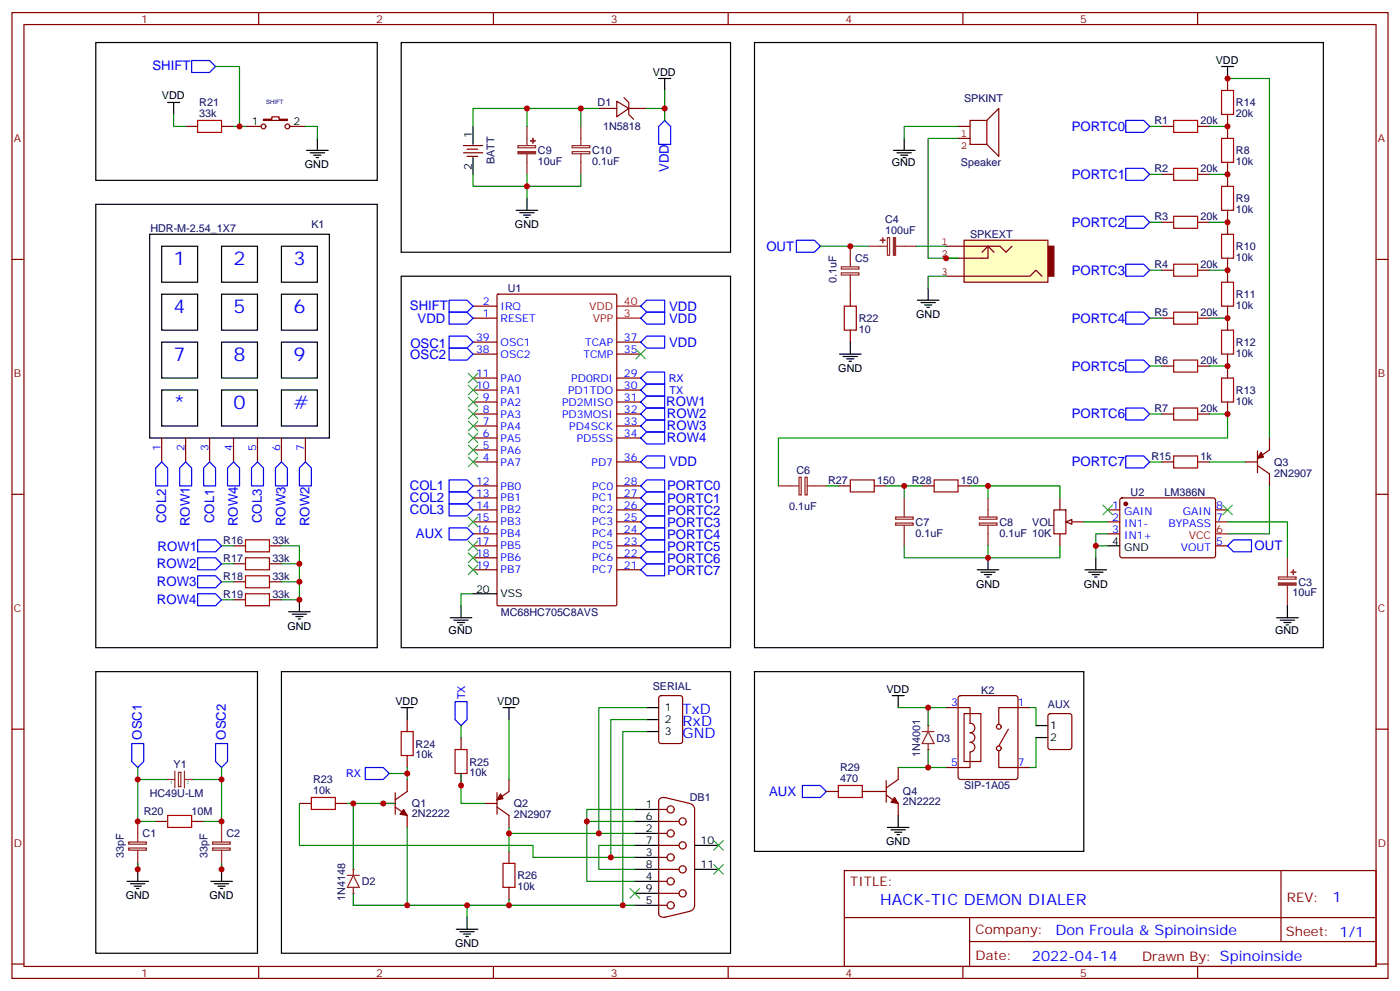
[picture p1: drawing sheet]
<svg xmlns="http://www.w3.org/2000/svg" width="412mm" height="292mm" viewBox="0 0 412 292" stroke-linecap="round" stroke-linejoin="round" font-family="sans-serif">
<g fill="none" stroke="#870000" stroke-width=".35">
<path d="M3.5 3.7h405.4v284.3h-405.4zM7.1 7.2h398.2v277.3h-398.2zM76.2 3.7v3.5M145.3 3.7v3.5M214.5 3.7v3.5M283.6 3.7v3.5M352.8 3.7v3.5M54.7 37.2h3.5M65.3 37.2h3.5M72.3 37.2h4.6M77.6 35.1h2.5v-.7h2.1v.7h2.5v.4h-7.1zM85.4 37.2h4.6"/>
<path d="M342.2 37.2h3.5M352.8 37.2h3.5M361.6 23.1v3.5M361.6 33.7v7M342.2 51.3h3.5M352.8 51.3h3.5M361.6 47.8v7.1M3.5 76.4h3.6M342.2 65.4h3.5M342.2 79.6h3.5M352.8 65.4h3.5M352.8 79.6h3.5"/>
<path d="M361.6 61.9v7.1M361.6 76v7.1M405.3 76.4h3.6M139.3 93.7h7.1M139.3 90.1h7.1M146.5 86.8l.3-.2h34.5l.3 .2 .1 91.2-.2 .3h-34.7l-.3-.2zM342.2 93.7h3.5M352.8 93.7h3.5M361.6 90.1v7.1M139.3 111.3h7.1M139.3 114.8h7.1M139.3 118.4h7.1"/>
<path d="M139.3 104.2h7.1M139.3 100.7h7.1M181.7 111.3h7M181.7 114.8h7M181.7 118.4h7M181.7 104.2h7M181.7 100.7h7M342.2 107.8h3.5M352.8 107.8h3.5M361.6 104.2v7.1M361.6 118.4v3.5M47.6 128.9v7.1"/>
<path d="M54.7 128.9v7.1M61.7 128.9v7.1M68.8 128.9v7.1M75.8 128.9v7.1M82.9 128.9v7.1M90 128.9v7.1M139.3 125.4h7.1M139.3 136h7.1M139.3 132.5h7.1M139.3 121.9h7.1M139.3 128.9h7.1M181.7 125.4h7"/>
<path d="M181.7 136h7M181.7 121.9h7M181.7 128.9h7M342.2 136h3.5M342.2 121.9h3.5M352.8 136h3.5M352.8 121.9h3.5M366.9 136h3.5M370.4 137.1l3.5 2.4v3.6M370.4 132.8v6.4M373.9 128.9v3.6l-3.5 2.4M3.5 145.5h3.6"/>
<path d="M139.3 143.1h7.1M139.3 146.6h7.1M139.3 150.1h7.1M139.3 153.6h7.1M139.3 157.2h7.1M181.7 143.1h7M181.7 146.6h7M181.7 150.1h7M181.7 153.6h7M181.7 157.2h7M326.3 150.1h3.5M326.3 153.6h3.5"/>
<path d="M326.3 157.2h3.5M330.1 146.8l.5-.2h27l.5 .7-.1 16.5-.6 .4h-27.1l-.5-.7v-16.2zM358.1 150.1h3.5M358.1 153.6h3.5M405.3 145.5h3.6M68.8 160.7h3.5M68.8 166h3.5M68.8 171.3h3.5M68.8 176.6h3.5M79.4 160.7h3.5M79.4 166h3.5M79.4 171.3h3.5"/>
<path d="M79.4 176.6h3.5M139.3 160.7h7.1M139.3 164.2h7.1M139.3 167.7h7.1M181.7 160.7h7M181.7 164.2h7M181.7 167.7h7M358.1 160.7h3.5M3.5 214.7h3.6M405.3 214.7h3.6M112.9 236.5h3.5M116.4 233.4v6.3"/>
<path d="M116.4 237.6l3.5 2.5v3.5M119.9 229.5v3.5l-3.5 2.5M142.9 236.5h3.5M146.4 237.6l3.5 2.5v3.5M146.4 233.4v6.3M149.9 229.5v3.5l-3.5 2.5M45.9 241.8h3.5M56.4 241.8h3.6M248.7 256.3h156.6v28.2h-156.6zM377.3 256.3v20.9M248.7 270.1h156.5M285.6 277.2h119.6"/>
<path d="M285.6 270.1v14.2M3.5 283.8h3.6M76.2 284.5v3.5M145.3 284.5v3.5M214.5 284.5v3.5M283.6 284.5v3.5M352.8 284.5v3.5M405.3 283.8h3.6"/>
<circle cx="77.6" cy="37.2" r=".71"/>
<circle cx="84.7" cy="37.2" r=".71"/>
</g>
<g fill="none" stroke="#000" stroke-width=".35">
<path d="M359.8 19.6h3.6M361.6 19.6v3.5M49.4 30.2h3.5M51.2 30.2v3.5M90.3 44.3h6.4M91.4 45h4.2M92.4 45.7h2.1M93.1 46.4h.7M93.5 40.7v3.6M44.1 69h52.9v59.9h-52.9zM47.6 72.5h10.6v10.6h-10.6zM65.3 72.5h10.5v10.6h-10.5z"/>
<path d="M82.9 72.5h10.6v10.6h-10.6zM47.6 86.6h10.6v10.6h-10.6zM65.3 86.6h10.5v10.6h-10.5zM82.9 86.6h10.6v10.6h-10.6zM47.6 100.7h10.6v10.6h-10.6zM47.6 114.8h10.6v10.6h-10.6zM65.3 100.7h10.5v10.6h-10.5zM65.3 114.8h10.5v10.6h-10.5zM82.9 100.7h10.6v10.6h-10.6zM82.9 114.8h10.6v10.6h-10.6zM88.2 176.6v3.5M135.8 178.3v3.6"/>
<path d="M139.3 174.8h7.1M319.6 167.7h6.4M320.7 168.5h4.2M321.7 169.2h2.1M322.4 169.9h.7M322.8 164.2v3.5M326.3 160.7h3.5M379.2 178.3v3.6M85 180.1h6.4M86.1 180.8h4.2M87.1 181.5h2.2M87.8 182.2h.7"/>
<path d="M132.6 181.9h6.4M133.7 182.6h4.2M134.8 183.3h2.1M135.5 184h.7M376.1 181.9h6.3M377.1 182.6h4.3M378.2 183.3h2.1M378.9 184h.7M37.4 259.5h6.3M40.6 255.9v3.6M62.1 259.5h6.3M65.3 255.9v3.6"/>
<path d="M38.5 260.2h4.2M39.5 260.9h2.1M40.2 261.6h.7M63.1 260.2h4.3M64.2 260.9h2.1M64.9 261.6h.7"/>
</g>
<path d="M181.7 90.1h7M181.7 93.7h7M358.1 157.2h3.5" fill="none" stroke="#f00" stroke-width=".35"/>
<g fill="none" stroke="#a10000" stroke-width=".35">
<path d="M58.2 35.5h7.1v3.5h-7.1zM345.7 35.5h7.1v3.5h-7.1zM359.8 26.6h3.6v7.1h-3.6zM345.7 49.6h7.1v3.5h-7.1zM359.8 40.7h3.6v7.1h-3.6zM359.8 54.9h3.6v7h-3.6zM345.7 63.7h7.1v3.5h-7.1zM345.7 77.8h7.1v3.5h-7.1zM359.8 69h3.6v7h-3.6zM345.7 91.9h7.1v3.5h-7.1zM359.8 83.1h3.6v7h-3.6zM359.8 97.2h3.6v7h-3.6z"/>
<path d="M345.7 106h7.1v3.5h-7.1zM359.8 111.3h3.6v7.1h-3.6zM345.7 120.1h7.1v3.5h-7.1zM345.7 134.2h7.1v3.6h-7.1zM72.3 158.9h7.1v3.6h-7.1zM72.3 164.2h7.1v3.5h-7.1zM72.3 169.5h7.1v3.5h-7.1zM72.3 174.8h7.1v3.5h-7.1zM49.4 240.1h7v3.5h-7z"/>
</g>
<g fill="none" stroke="#3c3" stroke-width=".35">
<path d="M137.9 109.9l2.9 2.8M137.9 113.4l2.9 2.8M137.9 116.9l2.9 2.9M140.8 109.9l-2.9 2.8M140.8 113.4l-2.9 2.8M140.8 116.9l-2.9 2.9M187.3 102.8l2.8 2.9M190.1 102.8l-2.8 2.9M137.9 120.5l2.9 2.8M137.9 124l2.9 2.8M137.9 127.5l2.9 2.9M137.9 131.1l2.9 2.8"/>
<path d="M137.9 134.6l2.9 2.8M140.8 120.5l-2.9 2.8M140.8 124l-2.9 2.8M140.8 127.5l-2.9 2.9M140.8 131.1l-2.9 2.8M140.8 134.6l-2.9 2.8M137.9 152.2l2.9 2.8M137.9 159.3l2.9 2.8M140.8 152.2l-2.9 2.8M140.8 159.3l-2.9 2.8M137.9 162.8l2.9 2.8M137.9 166.3l2.9 2.9"/>
<path d="M140.8 162.8l-2.9 2.8M140.8 166.3l-2.9 2.9"/>
</g>
<path d="M326.3 157.2h-3.5v3.5h3.5M361.6 153.6h17.6v10.6M373.9 143.1v14.1h-12.3M139.3 174.8h-3.5v3.5M322.8 160.7v3.5M40.6 254.2v1.7M65.3 254.2v1.7" fill="none" stroke="#008700" stroke-width=".35"/>
<path d="M376.6 169.9h5.2v.6h-5.2zM379.2 164.2v5.7M379.2 172.3v6M37.9 247.9h5.2v.6h-5.2zM37.9 249.7h5.2v.6h-5.2zM40.6 241.8v6M40.6 250.3v5.6M62.6 247.9h5.2v.6h-5.2zM62.6 249.7h5.2v.6h-5.2zM65.3 241.8v6M65.3 250.3v5.6" fill="none" stroke="#8c2424" stroke-width=".35"/>
<g fill="#870000" stroke="#870000" stroke-width=".35">
<path d="M118.9 238.3l1 1.8-2.1-.4z"/>
<path d="M147.5 233.7l.7 1.4-1.8 .4z"/>
<path d="M371.5 133.2l.7 1.4-1.8 .3z"/>
<circle cx="331.6" cy="148.3" r=".53"/>
</g>
<g fill="#8c2424" stroke="#8c2424" stroke-width=".35">
<path d="M376.6 171.6h5.2v.7h-5.2z"/>
<path d="M380.3 168.5h1.4z"/>
<path d="M381 167.7v1.5z"/>
</g>
<path d="M282.2 37.2h3.6M285.8 35.5h4.9v7h-4.9zM290.7 35.5l3.5-3.6v14.1l-3.5-3.5M282.2 40.7h3.6" fill="none" stroke="#850000" stroke-width=".35"/>
<path d="M308.7 72.5h1.7v8.8h-1.7z" fill="#850000" stroke="#850000" stroke-width=".35"/>
<path d="M284 70.7h24.7v12.4h-24.7z" fill="#ffffc2" stroke="#850000" stroke-width=".35"/>
<path d="M278.7 72.5h15.9l1.7 1.8 1.8-1.8M289.3 74.3l1.7-1.8 1.8 1.8M291 72.5v3.5h-12.3M278.7 81.3h24.7l1.8-1.7 1.7 1.7" fill="none" stroke="#850000" stroke-width=".35"/>
<g fill="none" stroke="#008700" stroke-width=".35">
<path d="M282.2 37.2h-15.9v3.5M282.2 40.7h-8.8v35.3h8.8M278.7 81.3h-5.3v3.5M261.1 143.1h10.5M266.3 143.1v3.5M285.8 143.1h5.2v3.5M266.3 160.7v3.5h24.7v-3.5M135.8 213.6v3.5M149.9 211.8v17.7M114.7 227.7h5.2M116.4 236.5h-12.3v19.4M119.9 226v3.5"/>
<path d="M135.8 227.7v8.8h7.1M187 238.3h-14.1v3.5h14.1M119.9 243.6v22.9h-15.8v-3.5M149.9 243.6v7M149.9 245.4h37.1M172.9 241.8v17.7h14.1M187 248.9h-10.6v7h10.6M137.6 266.5v3.6M149.9 264.8v1.7h-30M149.9 266.5h37.1"/>
</g>
<g fill="none" stroke="#000" stroke-width=".35">
<path d="M263.2 44.3h6.3M264.2 45h4.3M265.3 45.7h2.1M266 46.4h.7M266.3 40.7v3.6M270.2 88.4h6.4M271.3 89.1h4.2M272.3 89.8h2.2M273 90.5h.8M273.4 84.8v3.6M247.3 104.2h6.3M248.4 105h4.2"/>
<path d="M249.4 105.7h2.1M250.1 106.4h.7M250.5 100.7v3.5M287.9 167.7h6.3M288.9 168.5h4.3M290 169.2h2.1M290.7 169.9h.7M291 164.2v3.5M118.2 208.3h3.5M119.9 208.3v3.5M148.2 208.3h3.5M149.9 208.3v3.5"/>
<path d="M187 238.3h7M187 248.9h7M187 255.9h7M187 241.8h7M187 259.5h7M187 252.4h7M187 245.4h7M204.6 248.9h7.1M204.6 255.9h7.1M134.4 273.6h6.4M135.5 274.3h4.2M136.5 275h2.1"/>
<path d="M137.2 275.7h.7M137.6 270.1v3.5M187 263h7M187 266.5h7"/>
</g>
<g fill="none" stroke="#8c2424" stroke-width=".35">
<path d="M247.8 78.6h5.2v.6h-5.2zM250.5 72.5v6M255.8 72.5h5.6M261.4 70h.6v5.1h-.6zM263.9 72.5h6M247.8 80.3h5.2v.7h-5.2zM250.5 81v5.6M229.3 143.1h6M235.4 140.5h.6v5.2h-.6zM237.1 140.5h.7v5.2h-.7zM237.8 143.1h5.6M263.8 154h5.2v.6h-5.2z"/>
<path d="M263.8 152.2h5.2v.7h-5.2zM266.3 146.6v5.6M266.3 154.7v6M288.5 154h5.2v.6h-5.2zM288.5 152.2h5.2v.7h-5.2zM291 146.6v5.6M291 154.7v6"/>
</g>
<g fill="#8c2424" stroke="#8c2424" stroke-width=".35">
<path d="M263.2 70h.6v5.1h-.6z"/>
<path d="M260 70v1.4z"/>
<path d="M259.3 70.7l1.4 .1z"/>
</g>
<path d="M248.7 90.1h3.5v7.1h-3.5zM250.5 141.3h7v3.5h-7zM275.2 141.3h7v3.5h-7zM118.2 215.4h3.5v7h-3.5zM91.7 234.8h7.1v3.5h-7.1zM134.1 220.7h3.5v7h-3.5zM148.2 254.2h3.5v7h-3.5z" fill="none" stroke="#a10000" stroke-width=".35"/>
<g fill="none" stroke="#870000" stroke-width=".35">
<path d="M250.5 86.6v3.5M250.5 97.2v3.5M246.9 143.1h3.6M257.5 143.1h3.6M271.6 143.1h3.6M282.2 143.1h3.6M310.4 150.1h3.6v7.1h-3.6zM312.2 146.6v3.5M312.2 157.2v3.5M315.7 153.6h3.6M119.9 211.8v3.6M135.8 217.1v3.6"/>
<path d="M88.2 236.5h3.5M98.8 236.5h3.5M119.9 222.4v3.6M135.8 227.7v3.5M194 235.8v33.2M194 238.3h2.5M195.8 234.8l7.4 1.7M196 234.8a1.31 1.31 0 0 0-2 1.2M203.3 236.6a1.77 1.77 0 0 1 1.3 1.7v28.2a1.77 1.77 0 0 1-1.3 1.7M149.9 250.6v3.6M194 255.9h6M194 248.9h6"/>
<path d="M194 259.5h2.5M194 241.8h6M194 252.4h2.5M194 245.4h2.5M149.9 261.2v3.6M194 263h6M194 266.5h2.5M194 268.9a1.41 1.41 0 0 0 2 1.1M203.2 268.3l-7.4 1.8"/>
<circle cx="197.6" cy="238.3" r="1.06"/>
<circle cx="197.6" cy="259.5" r="1.06"/>
<circle cx="197.6" cy="252.4" r="1.06"/>
<circle cx="197.6" cy="245.4" r="1.06"/>
<circle cx="201.1" cy="241.8" r="1.06"/>
<circle cx="201.1" cy="255.9" r="1.06"/>
<circle cx="201.1" cy="248.9" r="1.06"/>
<circle cx="197.6" cy="266.5" r="1.06"/>
<circle cx="201.1" cy="263" r="1.06"/>
</g>
<path d="M188.7 111.3l1.8-1.8h5.3v3.6h-5.3zM188.7 114.8l1.8-1.7h5.3v3.5h-5.3zM134.1 206.6h3.5v5.2l-1.8 1.8-1.7-1.8zM107.6 226h5.3l1.8 1.7-1.8 1.8h-5.3z" fill="none" stroke="#00f" stroke-width=".35"/>
<path d="M324.9 148.7l2.8 2.8M327.7 148.7l-2.8 2.8M360.2 148.7l2.8 2.8M363 148.7l-2.8 2.8M210.3 247.5l2.8 2.8M210.3 254.5l2.8 2.9M213.1 247.5l-2.8 2.8M213.1 254.5l-2.8 2.9M185.6 261.6l2.8 2.8M188.4 261.6l-2.8 2.8" fill="none" stroke="#3c3" stroke-width=".35"/>
<path d="M314 153.6l1.7-.7v1.4z" fill="#f0f0f0" stroke="#870000" stroke-width=".35"/>
<g fill="none" stroke="#008700" stroke-width=".35">
<path d="M63.5 19.6h7.1v17.6h-1.8M51.2 33.7v3.5h3.5M70.6 37.2h1.7M90 37.2h3.5v3.5M155.2 31.9h-15.9v5.3M171.1 31.9h-15.9v5.3M176.4 31.9h-5.3v5.3M195.8 26.6v5.3h-5.3M195.8 31.9v3.6M338.7 37.2h3.5M356.3 37.2h5.3M361.6 23.1h12.3v105.8"/>
<path d="M139.3 51.3v3.6h31.8v-3.6M155.2 51.3v7.1M338.7 51.3h3.5M356.3 51.3h5.3M241.7 72.5h14.1M338.7 65.4h3.5M338.7 79.6h3.5M356.3 65.4h5.3M356.3 79.6h5.3M338.7 93.7h3.5M356.3 93.7h5.3M338.7 107.8h3.5"/>
<path d="M356.3 107.8h5.3M338.7 121.9h3.5M338.7 136h3.5M356.3 121.9h5.3v7h-132.3v14.2M356.3 136h10.6M243.4 143.1h3.5M291 143.1h21.2v3.5M319.3 153.6h7M65.3 176.6h3.5M65.3 160.7h3.5M65.3 166h3.5M65.3 171.3h3.5"/>
<path d="M82.9 171.3h5.3v5.3h-5.3M82.9 166h5.3v5.3M82.9 160.7h5.3v5.3M312.2 160.7v3.5h-21.2M40.6 226v3.5M49.4 229.5h-8.8v12.3h5.3M56.4 229.5h8.9v12.3h-5.3M65.3 226v3.5"/>
</g>
<g fill="none" stroke="#000" stroke-width=".35">
<path d="M28.2 12.5h82.9v40.6h-82.9zM118.2 12.5h97v61.8h-97zM139.3 37.2v5.3M194 23.1h3.6M195.8 23.1v3.5M139.3 46.4v4.9M155.2 58.4v3.5M28.2 60.1h82.9v130.6h-82.9zM152 61.9h6.4M153.1 62.6h4.2M154.2 63.3h2.1M154.9 64h.7"/>
<path d="M28.2 197.7h47.6v82.9h-47.6zM82.9 197.7h132.3v82.9h-132.3z"/>
</g>
<g fill="none" stroke="#870000" stroke-width=".35">
<path d="M176.4 31.9h5.3M181.7 29.8l3.5 2.1-3.5 2.5zM183.8 28.8l1.4 1.4v3.5l1.4 1.4M185.2 31.9h5.3M136.5 42.9h5.7M136.5 45h5.7M137.6 43.9h3.2M137.6 46h3.2M278.7 208.3h7.1v4.6a1.41 1.41 0 0 1 1.4 1.4 1.41 1.41 0 0 1-1.4 1.4 1.41 1.41 0 0 1 1.4 1.4 1.41 1.41 0 0 1-1.4 1.4 1.41 1.41 0 0 1 1.4 1.5 1.41 1.41 0 0 1-1.4 1.4v4.6h-7.1M282.5 205l.4-.2h16.3l.5 .2 .2 .5v23.3l-.3 .5-.4 .2h-16.3l-.5-.3-.2-.4v-23.3zM297 214.7l-2.8 4.9M303.4 208.3h-9.2v5"/>
<path d="M294.2 221v5h9.2"/>
<circle cx="294.2" cy="214" r=".71"/>
<circle cx="294.2" cy="220.3" r=".71"/>
</g>
<path d="M155.2 37.2v5.7M171.1 37.2v5.7M152.6 42.9h5.2v.6h-5.2zM155.2 45.3v6M168.6 44.6h5.1v.7h-5.1zM168.6 42.9h5.1v.6h-5.1zM171.1 45.3v6M49.4 229.5h2.1M51.5 227v5M52.6 227.4h.7v4.2h-.7zM54.3 229.5h2.1M54.3 227v5" fill="none" stroke="#8c2424" stroke-width=".35"/>
<g fill="#8c2424" stroke="#8c2424" stroke-width=".35">
<path d="M152.6 44.6h5.2v.7h-5.2z"/>
<path d="M156.3 41.5h1.4z"/>
<path d="M157 40.7v1.5z"/>
</g>
<path d="M284 210.1h4.9v14.1h-4.9z" fill="none" stroke="#870f00" stroke-width=".35"/>
<g fill="none" stroke="#00f" stroke-width=".35">
<path d="M56.4 17.8h5.3l1.8 1.8-1.8 1.7h-5.3zM195.8 35.5l1.8 1.7v5.3h-3.6v-5.3zM331.6 35.5h5.3l1.8 1.7-1.8 1.8h-5.3zM331.6 49.6h5.3l1.8 1.7-1.8 1.8h-5.3zM234.6 70.7h5.3l1.8 1.8-1.8 1.8h-5.3zM331.6 63.7h5.3l1.8 1.7-1.8 1.8h-5.3zM331.6 77.8h5.3l1.8 1.8-1.8 1.7h-5.3zM132.3 88.4h5.3l1.7 1.7-1.7 1.8h-5.3zM132.3 91.9h5.3l1.7 1.8-1.7 1.7h-5.3zM188.7 90.1l1.8-1.7h5.3v3.5h-5.3zM188.7 93.7l1.8-1.8h5.3v3.5h-5.3zM331.6 91.9h5.3l1.8 1.8-1.8 1.7h-5.3z"/>
<path d="M188.7 118.4l1.8-1.8h5.3v3.5h-5.3zM188.7 100.7l1.8-1.7h5.3v3.5h-5.3zM331.6 106h5.3l1.8 1.8-1.8 1.7h-5.3zM47.6 136l1.8 1.8v5.3h-3.5v-5.3zM54.7 136l1.7 1.8v5.3h-3.5v-5.3zM60 137.8l1.7-1.8 1.8 1.8v5.3h-3.5zM68.8 136l1.8 1.8v5.3h-3.6v-5.3zM75.8 136l1.8 1.8v5.3h-3.5v-5.3zM82.9 136l1.8 1.8v5.3h-3.6v-5.3zM90 136l1.7 1.8v5.3h-3.5v-5.3zM188.7 128.9l1.8-1.7h5.3v3.5h-5.3zM188.7 125.4l1.8-1.8h5.3v3.6h-5.3z"/>
<path d="M188.7 121.9l1.8-1.8h5.3v3.5h-5.3zM188.7 136l1.8-1.8h5.3v3.6h-5.3zM331.6 120.1h5.3l1.8 1.8-1.8 1.7h-5.3zM331.6 134.2h5.3l1.8 1.8-1.8 1.8h-5.3zM58.2 158.9h5.3l1.8 1.8-1.8 1.8h-5.3zM132.3 141.3h5.3l1.7 1.8-1.7 1.7h-5.3zM132.3 144.8h5.3l1.7 1.8-1.7 1.7h-5.3zM132.3 148.3h5.3l1.7 1.8-1.7 1.8h-5.3zM132.3 155.4h5.3l1.7 1.8-1.7 1.7h-5.3zM188.7 143.1l1.8-1.8h5.3v3.5h-5.3zM188.7 157.2l1.8-1.8h5.3v3.5h-5.3zM188.7 153.6l1.8-1.7h5.3v3.5h-5.3z"/>
<path d="M188.7 150.1l1.8-1.8h5.3v3.6h-5.3zM188.7 146.6l1.8-1.8h5.3v3.5h-5.3zM58.2 164.2h5.3l1.8 1.8-1.8 1.7h-5.3zM58.2 169.5h5.3l1.8 1.8-1.8 1.7h-5.3zM58.2 174.8h5.3l1.8 1.8-1.8 1.7h-5.3zM188.7 160.7l1.8-1.8h5.3v3.6h-5.3zM188.7 164.2l1.8-1.7h5.3v3.5h-5.3zM190.5 166h5.3v3.5h-5.3l-1.8-1.8zM361.6 160.7l1.8-1.8h5.3v3.6h-5.3zM38.8 218.9h3.5v5.3l-1.7 1.8-1.8-1.8zM63.5 218.9h3.5v5.3l-1.7 1.8-1.8-1.8zM236.4 231.2h5.3l1.7 1.8-1.7 1.8h-5.3z"/>
</g>
<g fill="#8c2424">
<circle cx="56.4" cy="229.5" r=".18"/>
<circle cx="49.4" cy="229.5" r=".18"/>
</g>
<path d="M222.2 12.5h167.6v178.2h-167.6zM118.2 81.3h97v109.4h-97zM222.2 197.7h97.1v52.9h-97.1zM262.8 204.8h3.5M264.6 204.8v3.5M305.2 213.6h3.5M305.2 217.1h3.5M261.4 243.6h6.4M262.5 244.3h4.2M263.5 245h2.1M264.2 245.7h.7M264.6 240.1v3.5" fill="none" stroke="#000" stroke-width=".35"/>
<path d="M263.5 234.8l1.1 1.7-2.1-.3z" fill="#870000" stroke="#870000" stroke-width=".35"/>
<path d="M308.9 210.3l.5-.2h5.6l.7 .4v9.5l-.4 .6-5.9 .1-.7-.5v-9.4zM243.4 233h3.5M254 233h7.1M261.1 229.8v6.4M261.1 234.1l3.5 2.4v3.6M264.6 226v3.5l-3.5 2.5" fill="none" stroke="#870000" stroke-width=".35"/>
<path d="M264.6 208.3h14.1M303.4 208.3h1.8v5.3M305.2 217.1v8.9h-1.8M264.6 226h8.8M273.4 220.7v5.3h5.3" fill="none" stroke="#008700" stroke-width=".35"/>
<path d="M246.9 231.2h7.1v3.6h-7.1z" fill="none" stroke="#a10000" stroke-width=".35"/>
<path d="M132.3 99h5.3l1.7 1.7-1.7 1.8h-5.3zM132.3 102.5h5.3l1.7 1.7-1.7 1.8h-5.3z" fill="none" stroke="#00f" stroke-width=".35"/>
<path d="M271.6 215.4h3.6M273.4 215.4l1.8 3.5h-3.6zM273.4 213.6v1.8M273.4 218.9v1.8" fill="none" stroke="#8c2424" stroke-width=".35"/>
<g fill="#8c2424">
<circle cx="273.4" cy="220.7" r=".18"/>
<circle cx="273.4" cy="213.6" r=".18"/>
</g>
<path d="M273.4 208.3v5.3" fill="none" stroke="#008700" stroke-width=".35"/>
<path d="M102.3 257.7h3.5M104.1 257.7l1.7 3.5h-3.5zM104.1 255.9v1.8M104.1 261.2v1.8" fill="none" stroke="#8c2424" stroke-width=".35"/>
<g fill="#8c2424">
<circle cx="104.1" cy="263" r=".18"/>
<circle cx="104.1" cy="255.9" r=".18"/>
</g>
<path d="M269.9 72.5h8.8M190.5 215.4h-7.1v51.1M190.5 211.8h-10.6v40.6M190.5 208.3h-14.1v37.1M88.2 236.5v12.4h68.8v3.5h30M102.3 236.5h1.8" fill="none" stroke="#008700" stroke-width=".35"/>
<path d="M194.3 205l.4-.2h5.7l.6 .4 .1 13-.5 .6-5.9 .1-.6-.5-.1-12.9z" fill="none" stroke="#870000" stroke-width=".35"/>
<path d="M190.5 215.4h3.5M190.5 208.3h3.5M190.5 211.8h3.5" fill="none" stroke="#000" stroke-width=".35"/>
<g fill="#c00">
<circle cx="135.8" cy="231.2" r=".88"/>
<circle cx="119.9" cy="227.7" r=".88"/>
<circle cx="291" cy="164.2" r=".88"/>
<circle cx="266.3" cy="143.1" r=".88"/>
<circle cx="155.2" cy="54.9" r=".88"/>
<circle cx="171.1" cy="31.9" r=".88"/>
<circle cx="155.2" cy="31.9" r=".88"/>
<circle cx="65.3" cy="255.9" r=".88"/>
<circle cx="40.6" cy="255.9" r=".88"/>
<circle cx="40.6" cy="241.8" r=".88"/>
<circle cx="65.3" cy="241.8" r=".88"/>
<circle cx="70.6" cy="37.2" r=".88"/>
<circle cx="40.6" cy="229.5" r=".88"/>
<circle cx="65.3" cy="229.5" r=".88"/>
<circle cx="195.8" cy="31.9" r=".88"/>
<circle cx="88.2" cy="166" r=".88"/>
<circle cx="88.2" cy="171.3" r=".88"/>
<circle cx="88.2" cy="176.6" r=".88"/>
<circle cx="361.6" cy="37.2" r=".88"/>
<circle cx="361.6" cy="51.3" r=".88"/>
<circle cx="361.6" cy="65.4" r=".88"/>
<circle cx="361.6" cy="79.6" r=".88"/>
<circle cx="361.6" cy="93.7" r=".88"/>
<circle cx="361.6" cy="107.8" r=".88"/>
<circle cx="361.6" cy="23.1" r=".88"/>
<circle cx="291" cy="143.1" r=".88"/>
<circle cx="361.6" cy="121.9" r=".88"/>
<circle cx="250.5" cy="72.5" r=".88"/>
<circle cx="322.8" cy="160.7" r=".88"/>
<circle cx="273.4" cy="226" r=".88"/>
<circle cx="273.4" cy="208.3" r=".88"/>
<circle cx="112.9" cy="236.5" r=".88"/>
<circle cx="119.9" cy="266.5" r=".88"/>
<circle cx="149.9" cy="245.4" r=".88"/>
<circle cx="172.9" cy="241.8" r=".88"/>
<circle cx="149.9" cy="266.5" r=".88"/>
<circle cx="104.1" cy="236.5" r=".88"/>
<circle cx="137.6" cy="266.5" r=".88"/>
<circle cx="183.4" cy="266.5" r=".88"/>
<circle cx="179.9" cy="252.4" r=".88"/>
<circle cx="176.4" cy="245.4" r=".88"/>
<circle cx="278.7" cy="76" r=".88"/>
</g>
<g font-size="5.6" fill="#00f">
<text x="51.2" y="78.1">1</text>
<text x="68.8" y="78.1">2</text>
<text x="86.4" y="78.1">3</text>
<text x="51.2" y="92.3">4</text>
<text x="68.8" y="92.3">5</text>
<text x="86.4" y="92.3">6</text>
<text x="51.2" y="106.4">7</text>
<text x="68.8" y="106.4">8</text>
<text x="86.4" y="106.4">9</text>
<text x="51.2" y="120.5">*</text>
<text x="68.8" y="120.5">0</text>
<text x="86.4" y="120.5">#</text>
</g>
<text font-size="4.6" fill="#00f" x="259.3" y="266.5">HACK-TIC DEMON DIALER</text>
<g font-size="4.2" fill="#00f">
<text x="201.1" y="210.1">TxD</text>
<text x="201.1" y="213.6">RxD</text>
<text x="201.1" y="217.1">GND</text>
<text x="392.5" y="265.6">1</text>
<text x="310.9" y="275.1">Don Froula &amp; Spinoinside</text>
<text x="304" y="282.9">2022-04-14</text>
</g>
<g font-size="3.9" fill="#00f">
<text x="44.9" y="20.5">SHIFT</text>
<text x="315.7" y="38.5">PORTC0</text>
<text x="197" y="50.6" transform="rotate(-90 197 50.6)">VDD</text>
<text x="315.7" y="52.6">PORTC1</text>
<text x="315.7" y="66.7">PORTC2</text>
<text x="225.7" y="73.8">OUT</text>
<text x="315.7" y="80.9">PORTC3</text>
<text x="120.7" y="91.4">SHIFT</text>
<text x="123" y="95">VDD</text>
<text x="197.1" y="91.4">VDD</text>
<text x="197.1" y="95">VDD</text>
<text x="315.7" y="95">PORTC4</text>
<text x="120.9" y="105.8">OSC2</text>
<text x="120.9" y="102.3">OSC1</text>
<text x="197.1" y="102">VDD</text>
<text x="315.7" y="109.1">PORTC5</text>
<text x="196.3" y="119.6">ROW1</text>
<text x="196.5" y="123.1">ROW2</text>
<text x="315.7" y="123.2">PORTC6</text>
<text x="196.5" y="130.2">ROW4</text>
<text x="196.5" y="126.7">ROW3</text>
<text x="197.1" y="137.3">VDD</text>
<text x="315.7" y="137.3">PORTC7</text>
<text x="120.7" y="144.3">COL1</text>
<text x="120.7" y="147.8">COL2</text>
<text x="196.5" y="144.4">PORTC0</text>
<text x="196.5" y="148">PORTC1</text>
<text x="48.9" y="154" transform="rotate(-90 48.9 154)">COL2</text>
<text x="55.9" y="154.9" transform="rotate(-90 55.9 154.9)">ROW1</text>
<text x="63" y="154" transform="rotate(-90 63 154)">COL1</text>
<text x="70" y="154.9" transform="rotate(-90 70 154.9)">ROW4</text>
<text x="77.2" y="154" transform="rotate(-90 77.2 154)">COL3</text>
<text x="84.1" y="154.9" transform="rotate(-90 84.1 154.9)">ROW3</text>
<text x="91.2" y="154.9" transform="rotate(-90 91.2 154.9)">ROW2</text>
<text x="120.7" y="151.3">COL3</text>
<text x="196.5" y="155.1">PORTC3</text>
<text x="196.5" y="151.6">PORTC2</text>
<text x="122.5" y="158.4">AUX</text>
<text x="196.5" y="158.6">PORTC4</text>
<text x="369.6" y="161.9">OUT</text>
<text x="46.2" y="167.3">ROW2</text>
<text x="46.4" y="162.1">ROW1</text>
<text x="196.5" y="162.2">PORTC5</text>
<text x="196.5" y="165.7">PORTC6</text>
<text x="46.2" y="172.6">ROW3</text>
<text x="196.5" y="169.2">PORTC7</text>
<text x="46.2" y="177.9">ROW4</text>
<text x="41.8" y="217.7" transform="rotate(-90 41.8 217.7)">OSC1</text>
<text x="66.5" y="217.7" transform="rotate(-90 66.5 217.7)">OSC2</text>
<text x="226.6" y="234.2">AUX</text>
</g>
<g font-size="3.9" fill="#800">
<text x="250.5" y="260.9">TITLE:</text>
<text x="379.1" y="265.6">REV:</text>
<text x="287.4" y="275.1">Company:</text>
<text x="378.7" y="275.7">Sheet: 1/1</text>
<text x="287.4" y="282.8">Date:</text>
<text x="336.4" y="282.8">Drawn By: Spinoinside</text>
</g>
<g font-size="3.2" fill="#800">
<text x="41.6" y="6.7">1</text>
<text x="110.8" y="6.7">2</text>
<text x="179.9" y="6.7">3</text>
<text x="249.1" y="6.7">4</text>
<text x="318.2" y="6.7">5</text>
<text x="4.1" y="41.8">A</text>
<text x="405.9" y="41.8">A</text>
<text x="4.1" y="110.9">B</text>
<text x="405.9" y="110.9">B</text>
<text x="4.1" y="180.1">C</text>
<text x="405.9" y="180.1">C</text>
<text x="4.1" y="249.2">D</text>
<text x="405.9" y="249.2">D</text>
<text x="41.6" y="287.5">1</text>
<text x="110.8" y="287.5">2</text>
<text x="179.9" y="287.5">3</text>
<text x="249.1" y="287.5">4</text>
<text x="318.2" y="287.5">5</text>
</g>
<g font-size="3.2">
<text x="192.3" y="22.5">VDD</text>
<text x="358.1" y="18.9">VDD</text>
<text x="47.7" y="29.3">VDD</text>
<text x="74.2" y="36.9">1</text>
<text x="86.4" y="36.9">2</text>
<text x="139" y="40.7" transform="rotate(-90 139 40.7)">1</text>
<text x="89.8" y="49.6">GND</text>
<text x="139" y="50.2" transform="rotate(-90 139 50.2)">2</text>
<text x="262.7" y="48.9">GND</text>
<text x="151.7" y="67.2">GND</text>
<text x="269.9" y="93.7">GND</text>
<text x="246.9" y="109.5">GND</text>
<text x="327.7" y="160.3">4</text>
<text x="331.2" y="162.1">GND</text>
<text x="287.5" y="173">GND</text>
<text x="319.3" y="173">GND</text>
<text x="140.3" y="174.4">20</text>
<text x="147.5" y="175.9">VSS</text>
<text x="84.7" y="185.4">GND</text>
<text x="132.2" y="186.5">GND</text>
<text x="375.6" y="186.5">GND</text>
<text x="116.5" y="207.7">VDD</text>
<text x="146.5" y="207.7">VDD</text>
<text x="195.8" y="209.4">1</text>
<text x="261.1" y="204.1">VDD</text>
<text x="195.8" y="212.9">2</text>
<text x="309.4" y="214.7">1</text>
<text x="195.8" y="216.4">3</text>
<text x="309.4" y="218.2">2</text>
<text x="190.2" y="237.9">1</text>
<text x="190.2" y="241.5">6</text>
<text x="190.2" y="245">2</text>
<text x="190.2" y="248.5">7</text>
<text x="206.4" y="248.5">10</text>
<text x="261.1" y="248.9">GND</text>
<text x="190.2" y="255.6">8</text>
<text x="190.2" y="252.1">3</text>
<text x="206.4" y="255.6">11</text>
<text x="190.2" y="262.6">9</text>
<text x="190.2" y="259.1">4</text>
<text x="37" y="264.8">GND</text>
<text x="61.7" y="264.8">GND</text>
<text x="190.2" y="266.2">5</text>
<text x="134.1" y="278.9">GND</text>
</g>
<g font-size="3.2" fill="#000080">
<text x="58.7" y="34.4">33k</text>
<text x="58.7" y="31.2">R21</text>
<text x="176.1" y="31.3">D1</text>
<text x="284" y="30.2">SPKINT</text>
<text x="364.1" y="34.5">20k</text>
<text x="364.1" y="31.3">R14</text>
<text x="177.7" y="38.4">1N5818</text>
<text x="340.1" y="36.6">R1</text>
<text x="353.6" y="36.6">20k</text>
<text x="158.5" y="45.3">C9</text>
<text x="174.4" y="45.4">C10</text>
<text x="364.1" y="45.4">R8</text>
<text x="145.7" y="48.3" transform="rotate(-90 145.7 48.3)">BATT</text>
<text x="158.5" y="48.5">10uF</text>
<text x="174.4" y="48.6">0.1uF</text>
<text x="283.1" y="48.9">Speaker</text>
<text x="340.1" y="50.7">R2</text>
<text x="353.6" y="50.7">20k</text>
<text x="364.1" y="48.6">10k</text>
<text x="364.1" y="59.6">R9</text>
<text x="260.7" y="65.7">C4</text>
<text x="340.1" y="64.9">R3</text>
<text x="353.6" y="64.9">20k</text>
<text x="364.1" y="62.7">10k</text>
<text x="44.3" y="68.3">HDR-M-2.54_1X7</text>
<text x="91.7" y="67.2">K1</text>
<text x="260.7" y="68.9">100uF</text>
<text x="285.8" y="70.1">SPKEXT</text>
<text x="251.9" y="77.2">C5</text>
<text x="364.1" y="76.7">10k</text>
<text x="364.1" y="73.6">R10</text>
<text x="246.4" y="83.3" transform="rotate(-90 246.4 83.3)">0.1uF</text>
<text x="340.1" y="79">R4</text>
<text x="353.6" y="79">20k</text>
<text x="149.6" y="86">U1</text>
<text x="364.1" y="87.8">R11</text>
<text x="252.9" y="94.8">R22</text>
<text x="340.1" y="93.1">R5</text>
<text x="353.6" y="93.1">20k</text>
<text x="364.1" y="90.9">10k</text>
<text x="252.9" y="98">10</text>
<text x="364.1" y="101.9">R12</text>
<text x="340.1" y="107.2">R6</text>
<text x="353.6" y="107.2">20k</text>
<text x="364.1" y="105">10k</text>
<text x="364.1" y="119.1">10k</text>
<text x="364.1" y="116">R13</text>
<text x="340.1" y="121.3">R7</text>
<text x="353.6" y="121.3">20k</text>
<text x="339.2" y="135.3">R15</text>
<text x="353.6" y="135.4">1k</text>
<text x="375.4" y="137.1">Q3</text>
<text x="234.6" y="139.5">C6</text>
<text x="243.9" y="142.4">R27</text>
<text x="258.4" y="142.5">150</text>
<text x="268.6" y="142.4">R28</text>
<text x="283.1" y="142.5">150</text>
<text x="375.4" y="140.4">2N2907</text>
<text x="333" y="146">U2</text>
<text x="343" y="146">LM386N</text>
<text x="232.4" y="150">0.1uF</text>
<text x="269.7" y="154.7">C7</text>
<text x="294.4" y="154.7">C8</text>
<text x="304" y="154.7">VOL</text>
<text x="65.8" y="160.1">R16</text>
<text x="80.2" y="160.1">33k</text>
<text x="269.7" y="158">0.1uF</text>
<text x="294.4" y="158">0.1uF 10K</text>
<text x="65.8" y="165.4">R17</text>
<text x="80.2" y="165.4">33k</text>
<text x="65.8" y="170.7">R18</text>
<text x="80.2" y="170.7">33k</text>
<text x="382.5" y="172.4">C3</text>
<text x="65.8" y="176">R19</text>
<text x="80.2" y="176">33k</text>
<text x="380.7" y="175.6">10uF</text>
<text x="147.5" y="181.2">MC68HC705C8AVS</text>
<text x="192.3" y="203">SERIAL</text>
<text x="289" y="204.2">K2</text>
<text x="308.7" y="208.3">AUX</text>
<text x="122.4" y="220.1">R24</text>
<text x="275.9" y="218.3">D3</text>
<text x="51.2" y="226">Y1</text>
<text x="122.4" y="223.2">10k</text>
<text x="138.3" y="225.4">R25</text>
<text x="247.5" y="227.1">R29</text>
<text x="271.1" y="222.9" transform="rotate(-90 271.1 222.9)">1N4001</text>
<text x="92.2" y="233.7">10k</text>
<text x="92.2" y="230.5">R23</text>
<text x="138.3" y="228.5">10k</text>
<text x="247.5" y="230.2">470</text>
<text x="284" y="232.4">SIP-1A05</text>
<text x="44.1" y="234.8">HC49U-LM</text>
<text x="121.4" y="237.7">Q1</text>
<text x="151.3" y="237.7">Q2</text>
<text x="203.2" y="235.8">DB1</text>
<text x="266" y="237.1">2N2222</text>
<text x="266" y="234.2">Q4</text>
<text x="42.3" y="240.1">R20</text>
<text x="56.4" y="240.1">10M</text>
<text x="121.4" y="240.7">2N2222</text>
<text x="151.3" y="240.9">2N2907</text>
<text x="42" y="246.5">C1</text>
<text x="66.7" y="246.5">C2</text>
<text x="36.5" y="252.6" transform="rotate(-90 36.5 252.6)">33pF</text>
<text x="61.2" y="252.6" transform="rotate(-90 61.2 252.6)">33pF</text>
<text x="106.5" y="260.6">D2</text>
<text x="152.4" y="262">10k</text>
<text x="152.4" y="258.9">R26</text>
<text x="101.7" y="265.2" transform="rotate(-90 101.7 265.2)">1N4148</text>
</g>
<g font-size="3.2" fill="#840000">
<text x="283" y="40.2">1</text>
<text x="283" y="43.7">2</text>
<text x="277.3" y="72.1">1</text>
<text x="277.3" y="75.7">2</text>
<text x="277.3" y="81">3</text>
</g>
<g font-size="3.2" fill="#00f">
<text x="142.3" y="89.8">2</text>
<text x="142.3" y="93.3">1</text>
<text x="147.5" y="94.7">RESET</text>
<text x="147.5" y="91.2">IRQ</text>
<text x="140.3" y="100.4">39</text>
<text x="147.5" y="101.8">OSC1</text>
<text x="172.4" y="101.8">TCAP</text>
<text x="183.8" y="100.4">37</text>
<text x="140.3" y="103.9">38</text>
<text x="147.5" y="105.3">OSC2</text>
<text x="171.9" y="105.3">TCMP</text>
<text x="183.8" y="103.9">35</text>
<text x="140.3" y="110.9">11</text>
<text x="147.5" y="112.4">PA0</text>
<text x="168.3" y="112.4">PD0RDI</text>
<text x="183.8" y="110.9">29</text>
<text x="197" y="112.4">RX</text>
<text x="140.3" y="114.5">10</text>
<text x="142.3" y="118">9</text>
<text x="147.5" y="119.4">PA2</text>
<text x="147.5" y="115.9">PA1</text>
<text x="165.6" y="119.4">PD2MISO</text>
<text x="167.3" y="115.9">PD1TDO</text>
<text x="183.8" y="114.5">30</text>
<text x="183.8" y="118">31</text>
<text x="197.2" y="116">TX</text>
<text x="142.3" y="125.1">7</text>
<text x="142.3" y="121.5">8</text>
<text x="147.5" y="122.9">PA3</text>
<text x="165.6" y="122.9">PD3MOSI</text>
<text x="183.8" y="121.5">32</text>
<text x="183.8" y="125.1">33</text>
<text x="142.3" y="128.6">6</text>
<text x="147.5" y="126.5">PA4</text>
<text x="147.5" y="130">PA5</text>
<text x="167.7" y="126.5">PD4SCK</text>
<text x="169.9" y="130">PD5SS</text>
<text x="183.8" y="128.6">34</text>
<text x="47.3" y="132.7" transform="rotate(-90 47.3 132.7)">1</text>
<text x="54.3" y="132.7" transform="rotate(-90 54.3 132.7)">2</text>
<text x="61.4" y="132.7" transform="rotate(-90 61.4 132.7)">3</text>
<text x="68.4" y="132.7" transform="rotate(-90 68.4 132.7)">4</text>
<text x="75.5" y="132.7" transform="rotate(-90 75.5 132.7)">5</text>
<text x="82.5" y="132.7" transform="rotate(-90 82.5 132.7)">6</text>
<text x="89.6" y="132.7" transform="rotate(-90 89.6 132.7)">7</text>
<text x="142.3" y="132.1">5</text>
<text x="142.3" y="135.6">4</text>
<text x="147.5" y="133.5">PA6</text>
<text x="147.5" y="137.1">PA7</text>
<text x="174.2" y="137.1">PD7</text>
<text x="183.8" y="135.6">36</text>
<text x="140.3" y="142.7">12</text>
<text x="183.8" y="142.7">28</text>
<text x="140.3" y="149.8">14</text>
<text x="140.3" y="146.2">13</text>
<text x="147.5" y="147.6">PB1</text>
<text x="147.5" y="144.1">PB0</text>
<text x="174.5" y="144.1">PC0</text>
<text x="174.5" y="147.6">PC1</text>
<text x="183.8" y="146.2">27</text>
<text x="183.8" y="149.8">26</text>
<text x="327.7" y="149.8">1</text>
<text x="358.2" y="149.8">8</text>
<text x="140.3" y="153.3">15</text>
<text x="147.5" y="154.7">PB3</text>
<text x="147.5" y="151.2">PB2</text>
<text x="174.5" y="151.2">PC2</text>
<text x="174.5" y="154.7">PC3</text>
<text x="183.8" y="153.3">25</text>
<text x="327.7" y="153.3">2</text>
<text x="331.2" y="151.5">GAIN</text>
<text x="331.2" y="155">IN1-</text>
<text x="344.2" y="155">BYPASS</text>
<text x="348.4" y="151.5">GAIN</text>
<text x="358.2" y="153.3">7</text>
<text x="140.3" y="160.3">17</text>
<text x="140.3" y="156.8">16</text>
<text x="147.5" y="161.7">PB5</text>
<text x="147.5" y="158.2">PB4</text>
<text x="174.5" y="158.2">PC4</text>
<text x="174.5" y="161.7">PC5</text>
<text x="183.8" y="156.8">24</text>
<text x="183.8" y="160.3">23</text>
<text x="327.7" y="156.8">3</text>
<text x="331.2" y="158.6">IN1+</text>
<text x="358.2" y="160.3">5</text>
<text x="140.3" y="167.4">19</text>
<text x="140.3" y="163.9">18</text>
<text x="147.5" y="165.3">PB6</text>
<text x="174.5" y="165.3">PC6</text>
<text x="183.8" y="163.9">22</text>
<text x="183.8" y="167.4">21</text>
<text x="347.8" y="162.1">VOUT</text>
<text x="147.5" y="168.8">PB7</text>
<text x="174.5" y="168.8">PC7</text>
<text x="137.1" y="205.9" transform="rotate(-90 137.1 205.9)">TX</text>
<text x="280.2" y="208">3</text>
<text x="299.9" y="208">1</text>
<text x="280.2" y="225.6">5</text>
<text x="299.9" y="225.6">7</text>
<text x="101.9" y="228.9">RX</text>
</g>
<g font-size="3.2" fill="#f00">
<text x="183.8" y="89.8">40</text>
<text x="173.6" y="91.2">VDD</text>
<text x="174.6" y="94.7">VPP</text>
<text x="183.8" y="93.3">3</text>
<text x="350.2" y="158.6">VCC</text>
<text x="358.2" y="156.8">6</text>
</g>
<text font-size="1.8" fill="#000080" x="78.4" y="30.5">SHIFT</text>
<g font-size="1.4" fill="#238d23">
<text x="50.1" y="230.9">1</text>
<text x="55" y="230.9">2</text>
</g>
</svg>
